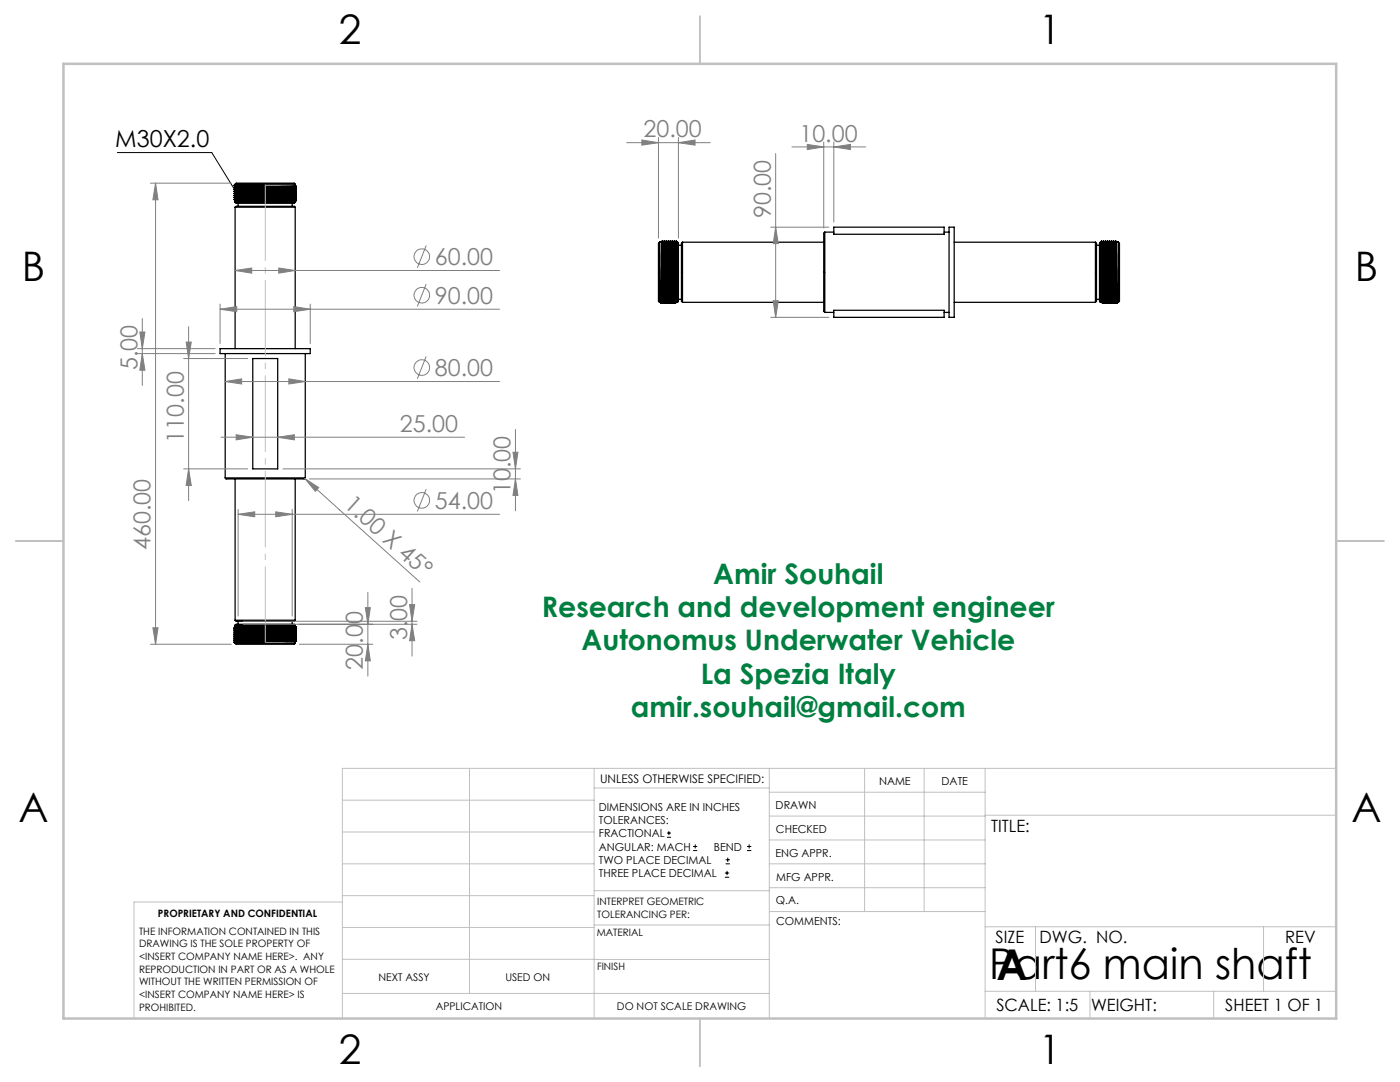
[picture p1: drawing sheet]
<svg xmlns="http://www.w3.org/2000/svg" width="279mm" height="216mm" viewBox="0 0 279 216" stroke-linecap="round" stroke-linejoin="round" font-family="sans-serif">
<g fill="none" stroke="#000" stroke-width=".25">
<path d="M46.7 39.4h.1M46.7 39v.1M46.7 38.6h.1M46.7 38.2h.1M46.7 37.8v.1M46.7 37.4h.1M46.7 37h.1M46.7 39.8h.1M46.7 39.4l.3 .2M46.7 39.1l.3 .1M46.7 38.6l.3 .2M46.7 38.2l.3 .1"/>
<path d="M46.7 37.9l.3 .1M46.7 37.4l.3 .2M46.7 37l.3 .1M46.7 39.8l.3 .2M46.7 39.4l12.4-.2-12.3 .2M46.7 39h.1M46.7 38.2l12.4-.2-12.3 .2M46.7 37.8h.1M46.9 36.8h6M46.9 36.8l.2-.3h11.6l.2 .3M46.9 36.8v.1M47 39.7l-.3 .1"/>
<path d="M47 39.3l-.3 .1M47 38.8l-.3 .2M47 38.5l-.3 .1M47 38.1l-.3 .1M47 37.6l-.3 .2M47 36.9l-.3 .1M51.4 36.9l-4.7 .1M51.4 36.9l1.5 .1M51.4 36.9l-4.6 .1M51.4 36.9h.1M52.9 36.8l-1.5 .1M52.9 36.8l-5.9 .1"/>
<path d="M52.9 37l-5.1 .1h-.9v.2M52.9 36.8h6M52.9 36.8v.2M58.9 39.4l.3 .2-.3 .2M58.9 39.1l.3 .1M58.9 38.7l.3 .1-.3 .1M58.9 38.2l.3 .2-.3 .2M58.9 37.9l.3 .1M58.9 37.5l.3 .1-.3 .1M58.9 37l.3 .2-.3 .2M58.9 39.9l.3 .1-.3 .1M58.9 39.9l-11.9 .1"/>
<path d="M58.9 39.4l-11.9 .3M58.9 39.1l-11.9 .2M58.9 38.7l-11.9 .1M58.9 38.2l-11.9 .3M58.9 37.9l-11.9 .2M58.9 37.5l-11.9 .1M58.9 37l-11.9 .3M58.9 39.8l-10.5 .1-1.5 .1M58.9 39.4l-11.1 .1h-.9v.2M58.9 38.9l-11.6 .2-.4 .2M58.9 38.6l-10.5 .1-1.5 .1M58.9 38.2l-11.1 .1h-.9v.2"/>
<path d="M58.9 37.7l-11.6 .2-.4 .2M58.9 37.4l-10.5 .1-1.5 .1M58.9 36.8v.2M58.9 37.4v.1M58.9 37.7v.2M58.9 38.2h.1M58.9 38.6v.1M58.9 38.9v.2M58.9 39.4h.1M58.9 39.8v.1M59.1 37.2l-12.4 .2 .3-.1M59.1 40l-12.2 .2"/>
<path d="M59.1 39.6l-12.4 .2M59.1 38.8l-12.4 .2M59.1 38.4l-12.4 .2M59.1 37.6l-12.4 .2M59.1 39.6l-12.3 .2M59.1 38.8l-12.3 .2M59.1 38.4l-12.3 .2M59.1 37.6l-12.3 .2M59.1 37.2l-12.3 .2M59.2 39.2l-.3 .2M59.2 38l-.3 .2M59.2 38h.1"/>
<path d="M59.2 39.2h.1M46.8 40.1v.2M46.8 40.1l.1 .1M46.9 40.2l-.1 .1 .1 .1M46.9 40.2h.1M46.9 40.4h12M46.9 40.4a2.25 2.25 0 0 0 1.8 .2h10l.2-.2M46.9 41.3h12M46.9 41.3l.2-.1h10.1a2.58 2.58 0 0 1 1.7 .1M46.9 41.3v28.3M47 40l-.2 .1M47.5 40.6v.6"/>
<path d="M58.3 40.6v.6M58.9 40.1l-12 .3M58.9 40.1v.3M58.9 41.3v28.3M131.6 48.3l.1-.1 .2 .1M131.6 48.3v12M131.6 48.3l-.2 .2v11.6l.2 .2M131.6 48.3h.4M132 48.3l-.2 12M132.2 48.1l-.2 .2M132.2 48.1l-.3 12.4M132.2 48.1h.1"/>
<path d="M132.2 48.1l.1 .2M132.2 48.1l-.2 12.4M132.3 48.4l-.2 11.9M132.3 48.3h.1M132.4 48.3l-.2 12M132.5 48.1l-.1 .2M132.5 48.1h.1M132.5 48.1l-.2 12.4M132.6 48.1l.1 .2M132.6 48.1l-.2 12.4M132.7 48.4l-.2 11.9M132.7 48.3h.1"/>
<path d="M132.8 48.3l-.2 12M132.9 48.1l-.1 .2M132.9 48.1h.1M132.9 48.1l-.1 12.4M133 48.1l.1 .2M133 48.1l-.2 12.4M133.1 48.4l-.2 11.9M133.1 48.3h.1M133.2 48.3l-.2 12M133.3 48.1l-.1 .2M133.3 48.1l-.2 12.4M133.3 48.1h.1"/>
<path d="M133.4 48.1l.1 .2M133.4 48.1l-.2 12.4M133.5 48.4l-.2 11.9M133.5 48.3h.1M133.6 48.3l-.2 12M133.7 48.1l-.1 .2M133.7 48.1h.1M133.7 48.1l-.2 12.4M133.8 48.1l.1 .2M133.8 48.1l-.2 12.4M133.9 48.4l-.2 11.9M133.9 48.3h.1"/>
<path d="M134 48.3l-.2 12M134.1 48.1l-.1 .2M134.1 48.1h.1M134.1 48.1l-.2 12.4M134.2 48.1l.1 .2M134.2 48.1l-.2 12.4M134.3 48.4l-.2 11.9M134.3 48.3h.1M134.4 48.3l-.2 12M134.5 48.1l-.1 .2M134.5 48.1l-.2 12.4M134.5 48.1h.1"/>
<path d="M134.6 48.1l.1 .2M134.7 48.4l-.2 11.9M134.7 48.3h.1M134.8 48.3l-.2 12M134.9 48.1l-.1 .2M134.9 48.1h.1M134.9 48.1l-.2 12.4M135 48.1l.1 .2M135 48.1l-.2 12.4M135.1 48.4l-.2 11.9M135.1 48.3h.1M135.2 48.3v12"/>
<path d="M135.2 48.3l.2 .2v11.6l-.2 .2M135.4 59.7h.6M135.4 48.9h.6M136.2 48.3v12M136.2 48.3l-.2 .2v11.6l.2 .2M136.2 48.3h28.2M164.6 46.3a2.25 2.25 0 0 0-.2 1.8v12.4a2.3 2.3 0 0 0 .2 1.8M164.6 46.3v16M164.6 46.3h1.8M166.4 45.3h22v1.4h-22zM188.4 46.3h1M189.4 45.3h1v18h-1z"/>
<path d="M190.4 48.3h28.2M218.6 48.3v12M218.6 48.3l.2 .2v11.6l-.2 .2M218.8 59.7h.6M218.8 48.9h.6M219.6 48.3v12M219.6 48.3l-.2 .2v11.6l.2 .2M219.6 48.3h.1M219.7 48.4l.2 11.9M219.9 48.1l-.2 .2M219.9 48.1l.1 12.4M219.9 48.1h.1"/>
<path d="M219.9 48.1l.1 .2M219.9 48.1l.2 12.4M220 48.3l.2 12M220 48.3h.1M220.1 48.4l.2 11.9M220.2 48.1l-.1 .2M220.2 48.1h.1M220.2 48.1l.3 12.4M220.3 48.1l.1 .2M220.3 48.1l.2 12.4M220.4 48.3l.2 12M220.4 48.3h.1"/>
<path d="M220.5 48.4l.2 11.9M220.6 48.1l-.1 .2M220.6 48.1h.1M220.6 48.1l.2 12.4M220.7 48.1l.1 .2M220.7 48.1l.2 12.4M220.8 48.3l.2 12M220.8 48.3h.1M220.9 48.4l.2 11.9M221.1 48.1l-.2 .2M221.1 48.1l.1 12.4M221.1 48.1h.1"/>
<path d="M221.1 48.1l.1 .2M221.1 48.1l.2 12.4M221.2 48.3l.2 12M221.2 48.3h.1M221.3 48.4l.2 11.9M221.4 48.1l-.1 .2M221.4 48.1h.1M221.4 48.1l.3 12.4M221.5 48.1l.1 .2M221.5 48.1l.2 12.4M221.6 48.3l.2 12M221.6 48.3h.1"/>
<path d="M221.7 48.4l.2 11.9M221.8 48.1l-.1 .2M221.8 48.1h.1M221.8 48.1l.2 12.4M221.9 48.1l.1 .2M221.9 48.1l.2 12.4M222 48.3l.2 12M222 48.3h.1M222.1 48.4l.2 11.9M222.2 48.1l-.1 .2M222.2 48.1l.2 12.4M222.2 48.1h.1"/>
<path d="M222.3 48.1l.1 .2M222.3 48.1l.2 12.4M222.4 48.3l.2 12M222.4 48.3h.1M222.5 48.4l.2 11.9M222.6 48.1l-.1 .2M222.6 48.1h.1M222.6 48.1l.2 12.4M222.7 48.1l.1 .2M222.7 48.1l.2 12.4M222.8 48.3l.2 12M222.8 48.3h.4"/>
<path d="M222.9 48.3l.1-.1 .2 .1M223.2 48.3v12M223.2 48.3l.2 .2v11.6l-.2 .2M43.9 69.6h18v1h-18zM44.9 70.6v24.8M50.4 71.5h5v22.1h-5zM60.9 70.6v24.8M131.6 60.3h.2M131.8 60.3l.1 .2M131.9 60.5h.1M132.2 60.3l.1 .2M132.2 60.3l-.2 .2"/>
<path d="M132.3 60.5h.1M132.6 60.3l.2 .2M132.6 60.3l-.2 .2M132.8 60.5h.1M133 60.3l.1 .2M133 60.3l-.2 .2M133.1 60.5h.1M133.4 60.3l.1 .2M133.4 60.3l-.2 .2M133.5 60.5h.1M133.8 60.3l.1 .2M133.8 60.3l-.2 .2"/>
<path d="M133.9 60.5h.1M134.2 60.3l.1 .2M134.2 60.3l-.2 .2M134.3 60.5h.1M134.6 60.3l.1 .2M134.6 60.3l-.2 .2M134.7 60.5h.1M135.2 60.3h-.3l-.1 .2M136.2 60.3h28.2M164.6 62.3h1.8M166.4 61.9h22v1.4h-22zM188.4 62.3h1"/>
<path d="M190.4 60.3h28.2M219.6 60.3h.3l.1 .2M220 60.5h.1M220.2 60.3l-.1 .2M220.2 60.3l.3 .2M220.5 60.5h.1M220.6 60.3l-.1 .2M220.6 60.3l.2 .2M220.8 60.5h.1M221 60.3l-.1 .2M221 60.3l.2 .2M221.2 60.5h.1"/>
<path d="M221.4 60.3l-.1 .2M221.4 60.3l.3 .2M221.7 60.5h.1M221.8 60.3l-.1 .2M221.8 60.3l.2 .2M222 60.5h.1M222.2 60.3l-.1 .2M222.2 60.3l.2 .2M222.4 60.5h.1M222.6 60.3l-.1 .2M222.6 60.3l.2 .2M222.8 60.5h.1"/>
<path d="M223 60.3l-.1 .2M223 60.3h.2M44.9 95.4h16M44.9 95.4l.2 .2h15.6l.2-.2M46.9 95.6v28.2M58.9 95.6v28.2M46.7 125.7h.1M46.7 126.5h.1M46.7 126.9h.1M46.7 127.7h.1M46.7 128.1h.1M46.7 125.3h.1"/>
<path d="M46.7 126.1h.1M46.7 127.3h.1M46.7 125.3l.3 .1M46.7 125.7l.3 .2M46.7 126.5l.3 .1M46.7 126.9l.3 .2M46.7 127.4l.3 .1M46.7 127.7l.3 .2M46.7 128.1l.3 .2M46.7 125.3l12.4 .2M46.7 125.7l12.4 .2M46.7 126.5l12.4 .2"/>
<path d="M46.7 126.9l12.4 .2M46.7 127.4l12.4 .1M46.7 127.7l12.4 .2M46.7 128.1l4.7 .1M46.7 127.3v.1M46.8 125l.2 .1M46.8 125.3l12.3 .2M46.8 125.7l12.3 .2M46.8 126.1l12.3 .2M46.8 126.5l12.3 .2M46.8 126.9l12.3 .2M46.8 127.3l12.3 .2"/>
<path d="M46.8 127.7l12.3 .2M46.8 128.1l4.6 .1M46.8 124.8v.2M46.9 124.7l-.1 .1 .1 .1M46.9 124.7l12 .3M46.9 125.1v.1h.9l11.1 .1M46.9 125.4l.4 .2 11.6 .2M46.9 125.9l1.5 .1 10.5 .2M46.9 126.3v.1h.9l11.1 .1M46.9 126.6l.4 .2 11.6 .2M46.9 127.1l1.5 .1 10.5 .2M46.9 127.5v.1h.9l11.1 .1"/>
<path d="M46.9 127.8l.4 .2 5.6 .1M46.9 124.9l12.2 .2M46.9 125l12.2 .1M46.9 124.9v.1M46.9 128.3h6M46.9 124.7h12M46.9 128.3l.2 .3h11.6l.2-.3M46.9 124.7a2.64 2.64 0 0 1 1.8-.1h10l.2 .1M46.9 123.8h12M46.9 123.8l.2 .2h11.6l.2-.2M46.9 128.3h.1M46.9 125h-.1"/>
<path d="M47 125.6l-.3 .1M47 125.9l-.3 .2M47 126.4l-.3 .1M47 126.8l-.3 .1M47 127.1l-.3 .2M47 127.6l-.3 .1M47 128l-.3 .1M47 125.2l-.3 .1M47 126.3l-.3-.1 12.4 .1M47 125.1l11.9 .2M47 125.4l11.9 .3M47 125.9l11.9 .1"/>
<path d="M47 126.3l11.9 .2M47 126.6l11.9 .3M47 127.1l11.9 .1M47 127.5l11.9 .2M47 127.9l11.9 .2M47 128.3h5.9M47.5 124v.6M51.4 128.2l1.5 .1M51.4 128.2h.1M52.9 128.1l-1.5 .1M52.9 128.3h6M52.9 128.1v.2"/>
<path d="M58.3 124v.6M58.9 125.3l.3 .2-.3 .2M58.9 125.8l.3 .1-.3 .1M58.9 126.2l.3 .1-.3 .2M58.9 126.5l.3 .2-.3 .2M58.9 127l.3 .1-.3 .1M58.9 127.4l.3 .1-.3 .2M58.9 127.7l.3 .2-.3 .2M58.9 125l.3 .1-.3 .2M58.9 124.7v.3M58.9 125.3h.1M58.9 125.7v.1"/>
<path d="M58.9 126v.2M58.9 126.5h.1M58.9 126.9v.1M58.9 127.2v.2M58.9 127.7h.1M58.9 128.1v.2"/>
</g>
<g fill="none" stroke="#808080" stroke-width=".2">
<path d="M30 36.5h16.1M31 36.5l.5 3.4h-1zM31 36.5v92.1M125.1 28.5h16.6M128.1 27.9l3.3 .6-3.3 .5zM131.4 27.4v20.1M135.4 28.5l3.3-.6v1.1zM135.4 27.4v20.1M154.8 30.7v32.6M158 29.3h14.8M161.1 28.8l3.3 .5-3.3 .5zM164.4 28.3v17.2"/>
<path d="M166.4 29.3l3.3-.5v1zM166.4 28.3v16M46.9 54l3.3-.5v1zM46.9 54h52.8M55.6 53.5l3.3 .5-3.3 .5zM85.1 49l-1.8 4.4M85.1 56.7l-1.8 4.4M153.8 45.3h11.6M154.8 45.3l.5 3.3h-1zM27.4 69.6h15.5M27.4 70.6h15.5M27.9 66.3h1l-.5 3.3z"/>
<path d="M28.4 70.6l.5 3.3h-1zM28.4 63.6v13.3M36.7 71.5h12.7M37.1 68.3h1.1l-.6 3.2zM37.6 65.2v34.7M43.9 61.7l3.3-.5v1zM43.9 60.7v7.8M43.9 61.7h55.8M44.9 76.1l3.3-.5v1zM44.9 76.1h54.8M57.6 75.6l3.3 .5-3.3 .5zM58.6 61.2l3.3 .5-3.3 .5z"/>
<path d="M61.9 60.7v7.8M85.1 71.1l-1.8 4.5M153.8 63.3h11.6M154.3 60h1l-.5 3.3zM36.7 93.6h12.7M37.6 93.6l.6 3.3h-1.1zM44.1 87.2h48.6M47.1 86.7l3.3 .5-3.3 .6zM55.4 87.2l3.3-.5v1.1zM56.4 93.6h47.5M60.8 95.5l2.8 1.8-.7 .7zM60.8 95.5l23 20.6"/>
<path d="M61.7 95.6h42.2M85.1 97.6l-1.8 4.5M102.4 90.2h1l-.5 3.4zM102.9 95.6l.5 3.2h-1zM102.9 85.7v16.2M47.5 102.6l3.3-.5v1zM47.5 101.6v21.3M47.5 102.6h52.2M55 102.1l3.3 .5-3.3 .5zM58.3 101.6v21.3M73.4 118.2v16.7M82.2 117.4v13.5"/>
<path d="M30 128.6h16.1M30.5 125.3h1l-.5 3.3zM48.5 124h34.7M48.5 124.6h34.7M59.7 128.6h14.7M72.9 121.2h1l-.5 3.4zM73.4 128.6l.5 3.3h-1zM81.7 120.6h1.1l-.6 3.4zM82.2 124.6l.6 3.2h-1.1z"/>
<circle cx="84.2" cy="51.2" r="1.55"/>
<circle cx="84.2" cy="58.9" r="1.55"/>
<circle cx="84.2" cy="73.3" r="1.55"/>
<circle cx="84.2" cy="99.9" r="1.56"/>
</g>
<g fill="none" stroke="#000" stroke-width=".2">
<path d="M23.4 30.4h18.9l4.9 8.1M133.1 167.1h.8M133.1 166.2h.8M133.5 165.8v.9M138.3 169.7h.8M138.3 168.9h.8M138.7 168.5v.8M144.7 175h.8M144.7 174.2h.8M144.8 172.4h.9M144.8 171.6h.9M145.1 173.8v.8"/>
<path d="M145.2 171.1v.9M149.1 169.7h.8M149.1 168.9h.8M149.5 168.5v.8"/>
</g>
<path d="M52.9 128.5v-92" fill="none" stroke="#c0c0c0" stroke-width=".2" stroke-dasharray="15.2 1.3 1.3 1.3" stroke-dashoffset="-.3" stroke-linecap="butt"/>
<g fill="none" stroke="#c0c0c0" stroke-width=".2">
<path d="M68.3 159.7h50.3M93.7 153.3v44.9M118.6 153.3v49.9M118.6 157.2h34.9M153.5 153.3v49.9M153.5 158.1h43.1M172.5 153.3v28.6M184.4 153.3v28.6M196.6 153.3v49.9M266.7 153.3h-198.4v49.9M68.3 178.7h50.3M68.3 172.4h50.3"/>
<path d="M68.3 166h50.3M68.3 180h-41.6v23.2M118.6 177.7h35M153.5 167.6h43.1M153.5 162.8h43.1M153.5 172.4h43.1M153.5 177.1h43.1M196.6 162.7h70.1M68.3 198.2h85.2M68.3 191.4l85.2 .1M68.3 185.1h50.3M118.6 184.6h35"/>
<path d="M153.6 181.9h43M196.6 197.8h70.1M196.6 184.9h70.1M206.7 184.9v12.9M217.5 197.8v5.4M242.2 197.8v5.4M252.2 184.9v12.9"/>
</g>
<path d="M139.7 3.2v9.5M3.1 107.9h9.6M266.7 107.9h9.5M139.7 203.2v9.6" fill="none" stroke="#c0c0c0" stroke-width=".25"/>
<path d="M12.7 12.7h254v190.5h-254z" fill="none" stroke="#c0c0c0" stroke-width=".5"/>
<path d="M47 38.2a.34 .34 0 0 1 .5 0 .34 .34 0 0 1-.1 .5l-.2-.2 .2 .2a.34 .34 0 0 1-.4 0 .34 .34 0 0 1 0-.5z" fill="#000"/>
<g fill="#808080">
<path d="M60.8 95.5l2.8 1.8-.7 .7z"/>
<path d="M166.4 29.3l3.3-.5v1zM161.1 28.8l3.3 .5-3.3 .5zM135.4 28.5l3.3-.6v1.1zM128.1 27.9l3.3 .6-3.3 .5z"/>
<path d="M43.9 61.7l3.3-.5v1zM58.6 61.2l3.3 .5-3.3 .5zM47.5 102.6l3.3-.5v1zM55 102.1l3.3 .5-3.3 .5zM47.1 86.7l3.3 .5-3.3 .6zM55.4 87.2l3.3-.5v1.1z"/>
<path d="M46.9 54l3.3-.5v1zM55.6 53.5l3.3 .5-3.3 .5z"/>
<path d="M44.9 76.1l3.3-.5v1zM57.6 75.6l3.3 .5-3.3 .5z"/>
<path d="M31 36.5l.5 3.4h-1zM30.5 125.3h1l-.5 3.3zM81.7 120.6h1.1l-.6 3.4zM82.2 124.6l.6 3.2h-1.1zM72.9 121.2h1l-.5 3.4zM73.4 128.6l.5 3.3h-1zM37.1 68.3h1.1l-.6 3.2zM37.6 93.6l.6 3.3h-1.1zM102.4 90.2h1l-.5 3.4zM102.9 95.6l.5 3.2h-1zM27.9 66.3h1l-.5 3.3zM28.4 70.6l.5 3.3h-1zM154.8 45.3l.5 3.3h-1zM154.3 60h1l-.5 3.3z"/>
</g>
<g font-size="8.5">
<text x="197.4" y="195.4">Part6 main shaft</text>
<text x="198.9" y="195.5">A</text>
</g>
<g font-size="8.1">
<text x="67.6" y="8.9">2</text>
<text x="207.3" y="8.9">1</text>
<text x="4.4" y="56.2">B</text>
<text x="270.4" y="56.2">B</text>
<text x="3.7" y="164.1">A</text>
<text x="269.7" y="164.1">A</text>
<text x="67.6" y="212.4">2</text>
<text x="207.3" y="212.4">1</text>
</g>
<g font-size="5.6" fill="#008040">
<text x="142.3" y="116.5">Amir Souhail</text>
<text x="108.1" y="123.1">Research and development engineer</text>
<text x="116" y="129.8">Autonomus Underwater Vehicle</text>
<text x="139.9" y="136.4">La Spezia Italy</text>
<text x="125.9" y="143">amir.souhail@gmail.com</text>
</g>
<text font-size="4.7" x="23" y="29.4">M30X2.0</text>
<g font-size="4.7" fill="#808080">
<text x="128.4" y="27.4">20.00</text>
<text x="159.5" y="28.3">10.00</text>
<text x="153.8" y="43.6" transform="rotate(-90 153.8 43.6)">90.00</text>
<text x="86.8" y="52.9">60.00</text>
<text x="86.8" y="60.6">90.00</text>
<text x="27.4" y="73.9" transform="rotate(-90 27.4 73.9)">5.00</text>
<text x="86.8" y="75">80.00</text>
<text x="36.7" y="88.3" transform="rotate(-90 36.7 88.3)">110.00</text>
<text x="79.8" y="86.2">25.00</text>
<text x="68.5" y="101" transform="rotate(42 68.5 101)">1.00 X 45°</text>
<text x="86.8" y="101.5">54.00</text>
<text x="101.9" y="98.6" transform="rotate(-90 101.9 98.6)">10.00</text>
<text x="30" y="109.7" transform="rotate(-90 30 109.7)">460.00</text>
<text x="81.2" y="127.7" transform="rotate(-90 81.2 127.7)">3.00</text>
<text x="72.4" y="133.6" transform="rotate(-90 72.4 133.6)">20.00</text>
</g>
<g font-size="3.4">
<text x="197.8" y="166">TITLE:</text>
<text x="198.7" y="188.1">SIZE</text>
<text x="207.5" y="188.1">DWG. NO.</text>
<text x="256.5" y="188.2">REV</text>
<text x="198.8" y="201.7">SCALE: 1:5</text>
<text x="217.7" y="201.8">WEIGHT:</text>
<text x="244.5" y="201.7">SHEET 1 OF 1</text>
</g>
<text font-size="2.4" x="119.8" y="156.2">UNLESS OTHERWISE SPECIFIED:</text>
<g font-size="2.2">
<text x="119.5" y="161.8">DIMENSIONS ARE IN INCHES</text>
<text x="154.8" y="161.4">DRAWN</text>
<text x="175.4" y="156.6">NAME</text>
<text x="187.9" y="156.7">DATE</text>
<text x="119.5" y="164.4">TOLERANCES:</text>
<text x="119.5" y="167.1">FRACTIONAL</text>
<text x="154.9" y="166.3">CHECKED</text>
<text x="119.5" y="169.7">ANGULAR: MACH</text>
<text x="119.5" y="172.4">TWO PLACE DECIMAL</text>
<text x="142.5" y="169.7">BEND</text>
<text x="154.8" y="170.9">ENG APPR.</text>
<text x="119.5" y="175">THREE PLACE DECIMAL</text>
<text x="154.9" y="175.7">MFG APPR.</text>
<text x="154.9" y="180.4">Q.A.</text>
<text x="154.9" y="184.6">COMMENTS:</text>
</g>
<g font-size="2.1">
<text x="75.5" y="195.7">NEXT ASSY</text>
<text x="100.9" y="195.7">USED ON</text>
<text x="86.9" y="201.5">APPLICATION</text>
<text x="123.1" y="201.6">DO NOT SCALE DRAWING</text>
</g>
<g font-size="2">
<text x="31.5" y="182.9">PROPRIETARY AND CONFIDENTIAL</text>
<text x="119.2" y="180.6">INTERPRET GEOMETRIC</text>
<text x="119.2" y="183.1">TOLERANCING PER:</text>
<text x="27.8" y="186.5">THE INFORMATION CONTAINED IN THIS</text>
<text x="27.8" y="189">DRAWING IS THE SOLE PROPERTY OF</text>
<text x="27.8" y="191.6">&lt;INSERT COMPANY NAME HERE&gt;. ANY</text>
<text x="119.1" y="186.7">MATERIAL</text>
<text x="27.8" y="194.1">REPRODUCTION IN PART OR AS A WHOLE</text>
<text x="27.8" y="196.6">WITHOUT THE WRITTEN PERMISSION OF</text>
<text x="119.1" y="193.5">FINISH</text>
<text x="27.8" y="199.1">&lt;INSERT COMPANY NAME HERE&gt; IS</text>
<text x="27.8" y="201.7">PROHIBITED.</text>
</g>
</svg>
